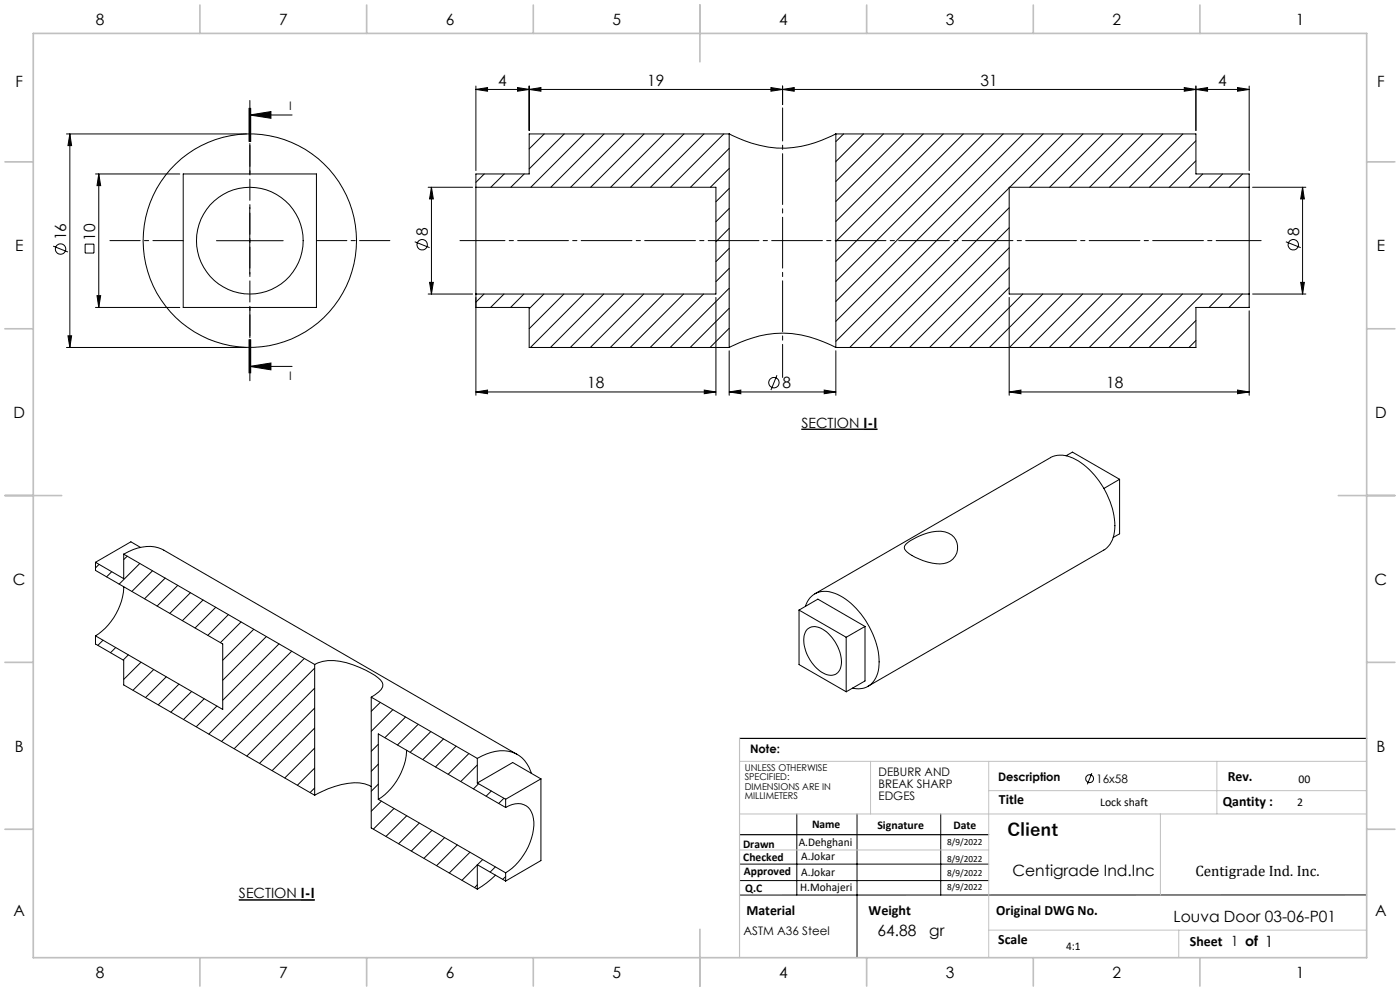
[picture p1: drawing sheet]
<svg xmlns="http://www.w3.org/2000/svg" width="420mm" height="297mm" viewBox="0 0 420 297" stroke-linecap="round" stroke-linejoin="round" font-family="sans-serif">
<g fill="none" stroke="#000" stroke-width=".3">
<path d="M74.7 32.4v10M74.9 34.5l6.4-1.1v2.1zM74.9 34.5h12.7M75 32.4v10M75.2 32.4v10M142.8 26.8l3.5-.6v1.1zM142.8 26.8h232M142.8 25.8v25.3M155.3 26.2l3.5 .6-3.5 .5zM158.8 26.8l3.5-.6v1.1zM158.8 25.8v13.3M231.3 26.2l3.5 .6-3.5 .5z"/>
<path d="M234.8 26.8l3.5-.6v1.1zM234.8 25.8v5.6M355.3 26.2l3.5 .6-3.5 .5zM358.8 25.8v13.3M358.8 26.8l3.5-.6v1.1zM371.3 26.2l3.5 .6-3.5 .5zM374.8 25.8v25.3M19.9 40.1h54M21 40.1l.5 3.5h-1.1zM21 40.1v64M28.6 52.1h25.3M29.6 52.1v40"/>
<path d="M29.6 52.1l.6 3.5h-1.1zM55 52.1h39.9v40h-39.9zM128.4 56.1h13.4M129.4 56.1l.6 3.5h-1.1zM129.4 56.1v32M142.8 56.1v32M142.8 56.1h72v32h-72M145.3 52.1l-2.5 2.5M151.3 52.1l-4.1 4M157.3 52.1l-4.1 4M163.3 40.1l-4.6 4.5M169.3 40.1l-10.6 10.5"/>
<path d="M175.2 40.1l-16 16M181.2 40.1l-16 16M187.2 40.1l-16 16M193.2 40.1l-16 16M199.2 40.1l-16 16M205.2 40.1l-16 16M211.2 40.1l-16 16M217.1 40.1l-15.9 16M218.8 40.1a37.5 37.5 0 0 0 17 4.3 38.7 38.7 0 0 0 15-4.3M218.8 40.1h-60v12h-16v4M218.8 40.1v64M218.8 44.5l-11.6 11.6"/>
<path d="M218.8 50.5l-5.7 5.6M218.8 56.5l-4 4M250.8 40.1h108v12h16v4M250.8 40.1v64M253.1 40.1l-2.3 2.3M259 40.1l-8.2 8.3M265 40.1l-14.2 14.3M271 40.1l-20.2 20.3M277 40.1l-26.2 26.3M283 40.1l-32.2 32.3M289 40.1l-38.2 38.2M295 40.1l-44.2 44.2"/>
<path d="M301 40.1l-50.2 50.2M302.8 56.3l-47.9 47.8M307 40.1l-56.2 56.2M312.9 40.1l-62.1 62.2M318.9 40.1l-16 16M324.9 40.1l-16 16M330.9 40.1l-16 16M336.9 40.1l-16 16M342.9 40.1l-16 16M348.9 40.1l-16.1 16M354.9 40.1l-16.1 16M358.8 42.2l-14 13.9"/>
<path d="M358.8 48.2l-8 7.9M360.8 52.1l-4 4M366.8 52.1l-4 4M372.8 52.1l-4 4M374.8 56.1v32M374.8 56.1h-72v32h72M375.8 56.1h16M390.8 56.1v32M390.8 56.1l.5 3.5h-1.1zM15.9 73.8l4.5 1.7M25.5 73.2h2.7v2.6h-2.7zM64.9 72.1h20"/>
<path d="M74.9 62.1v20M124.4 72.5l4.5 1.7M218.8 62.5l-4 4M218.8 68.4l-4 4.1M218.8 74.4l-4 4M302.8 62.3l-41.9 41.8M302.8 68.3l-35.9 35.8M302.8 74.3l-29.9 29.8M385.8 72.5l4.4 1.7M28.6 92.1h25.3M29.1 88.6h1.1l-.6 3.5zM128.4 88.1h13.4"/>
<path d="M128.9 84.6h1.1l-.6 3.5zM142.8 88.1v30.4M142.8 92.1h16v12h60M145.2 88.1l-2.4 2.5M151.2 88.1l-4 4M157.2 88.1l-4 4M163.2 88.1l-4.5 4.4M169.2 88.1l-10.5 10.4M175.1 88.1l-16 16M181.1 88.1l-16 16M187.1 88.1l-16 16M193.1 88.1l-16 16"/>
<path d="M199.1 88.1l-16 16M205.1 88.1l-16 16M211.1 88.1l-16 16M214.8 89.1v29.4M218.8 80.4l-4 4M218.8 86.4l-17.8 17.7M218.8 92.4l-11.8 11.7M218.8 98.4l-5.8 5.7M302.8 80.2l-23.9 23.9M302.8 86.2l-17.9 17.9M302.8 89.1v29.4M306.8 88.1l-16 16"/>
<path d="M312.8 88.1l-16 16M318.8 88.1l-16 16M324.8 88.1l-16 16M330.8 88.1l-16 16M336.8 88.1l-16 16M342.8 88.1l-16 16M348.8 88.1l-16.1 16M354.8 88.1l-16.1 16M358.8 96.1l-8.1 8M360.7 88.1l-16 16M366.7 88.1l-4 4M372.7 88.1l-4 4"/>
<path d="M374.8 88.1v4h-16v12h-108M374.8 93.1v25.4M374.8 92l-.1 .1M375.8 88.1h16M390.2 84.6h1.1l-.5 3.5zM19.9 104.1h54M20.4 100.6h1.1l-.5 3.5zM74.7 101.8v10M74.9 109.8l6.4-1v2zM74.9 109.8h12.7M75 101.8v10M75.2 101.8v10z"/>
<path d="M142.8 117.5l3.5-.6v1.1zM142.8 117.5h72M211.3 116.9l3.5 .6-3.5 .5zM218.8 104.1a31.9 31.9 0 0 1 32 0M218.8 117.5l3.5-.6v1.1zM218.8 117.5h32M218.8 105.1v13.4M233.1 112.5l-1.8 4.4M247.3 116.9l3.5 .6-3.5 .5zM250.8 105.1v13.4M302.8 117.5l3.5-.6v1.1zM302.8 117.5h72"/>
<path d="M358.8 102.1l-2.1 2M371.3 116.9l3.5 .6-3.5 .5zM240.5 128.6h22.7M240.5 128.7h18.5M319.8 136.6l1.9-1.1 14.2 8.1M335.9 143.6l-4.7 2.8M335.9 143.6v16.4l-2 1.1M28.6 168.5v2.5l38.2 22v19.6l-38.2-22M29.7 169.2l-1.1 1M33.5 171.3l-1.5 1.6M37.1 166.1a11.9 11.9 0 0 1 12-1.2l106.1 61.2M37.1 175.9a18.6 18.6 0 0 1-8.5 14.7"/>
<path d="M37.1 166.1l57.3 33M37.1 166.1v7.3l-8.5-4.9M38.2 166.7l-1.1 1M41.9 168.9l-6.2 6.2M42.1 164l-2.8-1.6-10.7 6.1M45.8 171.1l-6.3 6.2M49.6 173.2l-6.2 6.3M53.3 175.4l-6.2 6.2M57.1 177.6l-6.2 6.2M60.9 179.8l-6.2 6.2M244.4 178l70.7-40.8a8.1 8.1 0 0 1 8.5 1 24.8 24.8 0 0 1 10.8 20.3 7.7 7.7 0 0 1-3.2 6.3l-70.8 40.9M271.7 163.1a17.2 17.2 0 0 1 10.6-3.9 4.9 4.9 0 0 1 5 5 4.9 4.9 0 0 1-5.3 4.8 17.3 17.3 0 0 1-10.3-4 1.25 1.25 0 0 1 0-1.9z"/>
<path d="M28.6 190.6v2.4l8.5 4.9v7.4l57.3 33M30.9 191.9l-1.5 1.5M34.7 194.1l-1.5 1.5M38.5 196.2l-1.5 1.6M42.3 198.5l-5.2 5.1M64.7 182l-6.2 6.2M68.5 184.2l-6.2 6.2M72.3 186.4l-6.2 6.2M76.1 188.6l-9.3 9.3M79.9 190.8l-13.1 13.1M83.7 193l-16.9 16.9M87.5 195.2l-24.8 24.8"/>
<path d="M91.3 197.3l-24.8 24.9M94.4 199.1a12.3 12.3 0 0 1 9.5-.5 21.7 21.7 0 0 1 10.8 5.9 2.28 2.28 0 0 1-1.1 2.9l-2.2 1.5M94.4 199.1v39.2M239.7 182.8l5.7-3.2 14.1 8.1M239.7 182.8l14.2 8.2M239.7 182.8v16.4l14.2 8.1M241.6 181.7a6.1 6.1 0 0 1 8.8-3.9 23.6 23.6 0 0 1 12.6 15.4 13.3 13.3 0 0 1-.7 10.7 5.8 5.8 0 0 1-6.5 2.3M242.2 188.6a3.9 3.9 0 0 1 5.2 .3 12 12 0 0 1 4.9 10.7 3.2 3.2 0 0 1-4.9 2.3 12 12 0 0 1-6.2-11.4zM253.9 191v16.3M259.5 187.7v16.4l-5.6 3.2M259.5 187.7l-5.6 3.3M46.1 200.7l-6.2 6.2"/>
<path d="M49.9 202.8l-6.2 6.3M53.7 205l-6.2 6.2M57.5 207.2l-6.2 6.2M61.3 209.4l-6.2 6.2M65.1 211.6l-6.2 6.2M94.4 200.2l-24.2 24.2M94.4 206.2l-20.4 20.4M94.4 212.2l-16.5 16.6M94.4 218.2l-12.8 12.8M111.4 208.9v39.2l31.8 18.4M111.4 208.9l31.8 18.4M114.1 210.5l-2.7 2.7"/>
<path d="M117.9 212.7l-6.5 6.5M121.7 214.9l-6.2 6.2M125.5 217.1l-6.3 6.2M129.3 219.2l-6.3 6.3M94.4 224.2l-9 8.9M94.4 230.2l-5.2 5.1M94.4 236.1l-1.4 1.4M111.4 235.8a11.5 11.5 0 0 0-9-.7 30.3 30.3 0 0 0-8 3.2M113.5 223.1l-2.1 2.1M113.5 229l-2.1 2.2M113.5 235l-2.1 2.1M113.5 239.6v-19.6l38.2 22"/>
<path d="M113.5 239.6l38.2 22M122 224.9a18.9 18.9 0 0 1-8.5 14.7M133.1 221.4l-6.2 6.2M136.8 223.6l-6.2 6.3M140.7 225.8l-6.3 6.3M143.2 227.3a12.6 12.6 0 0 1 11.5-1.5 9.2 9.2 0 0 1 4.7 6M143.2 227.3v7.4M143.2 234.7l8.5 4.8M143.2 229.3l-5 4.9M143.6 234.9l-1.6 1.5M147.4 237.1l-1.6 1.5M151.2 239.3l-1.6 1.5"/>
<path d="M151.7 239.5v2.5M162.3 233.4v24.5l-10.6 6.2M162.3 233.4l-10.6 6.1M162.3 233.4l-8.5-4.9-10.6 6.2M327.6 231.7l-1.4 3.4M114.4 240.1l-3 3M118.2 242.3l-6.2 6.2M122 244.5l-6.2 6.2M125.8 246.7l-6.2 6.2M129.6 248.8l-6.2 6.3M133.4 251l-6.2 6.2M137.2 253.2l-6.2 6.2"/>
<path d="M141 255.4l-6.2 6.3M144.8 257.6l-6.2 6.2M148.6 259.8l-1.6 1.6M151.7 242a5.3 5.3 0 0 1 7.3 .6 10 10 0 0 1 .5 8.6 18.7 18.7 0 0 1-7.8 10.4M221.9 259h74.7M239 243.9v24.3M257.1 243.9v43.1M282.2 243.9v24.3M71.7 269.7h22.7M143.2 265.2l-.8 .8M148.7 262.3l-2.7 2.3-2.8 1.9M151.7 262.7l-.9 .9"/>
<path d="M151.7 261.6v2.5M151.7 264.1l-8.5-5v7.4M221.9 263.9h74.7M410 268.2h-188.1"/>
<circle cx="18.2" cy="74.6" r="1.55"/>
<circle cx="75" cy="72.1" r="16"/>
<circle cx="75" cy="72.1" r="32"/>
<circle cx="126.7" cy="73.4" r="1.56"/>
<circle cx="388" cy="73.3" r="1.55"/>
<circle cx="232.2" cy="114.7" r="1.55"/>
<circle cx="326.9" cy="233.4" r="1.18"/>
</g>
<path d="M259 128.7h4.2M90.3 269.7h4.1" fill="none" stroke="#000" stroke-width=".4"/>
<path d="M75 52.1v-22M55 72.1h-22M95 72.1h22M75 92.1v22" fill="none" stroke="#000" stroke-width=".3" stroke-dasharray="15.2 1.3 1.3 1.3" stroke-dashoffset="6.1"/>
<path d="M234.8 113.1v-80.8" fill="none" stroke="#000" stroke-width=".3" stroke-dasharray="15.2 1.3 1.3 1.3" stroke-dashoffset="5.3"/>
<path d="M378.3 72.1h-240.3" fill="none" stroke="#000" stroke-width=".3" stroke-dasharray="15.2 1.3 1.3 1.3" stroke-dashoffset="1.7"/>
<path d="M75 32.4v79.4" fill="none" stroke="#000" stroke-width=".3" stroke-dasharray="6.3 1.3 1.3 1.3" stroke-dashoffset="-.9"/>
<path d="M221.9 221.3h188.1M221.9 250.2h74.7" fill="none" stroke="#000" stroke-width=".35"/>
<path d="M221.9 228.2h188.1M261.2 228.2v15.7M296.6 228.2v58.8M296.6 237h113.4M365.1 228.2v15.7M221.9 243.9h188.1M221.9 254.7h74.7M348.1 243.9v24.3M296.6 278.8h113.4M353.6 278.8v8.2" fill="none" stroke="#c0c0c0" stroke-width=".3"/>
<path d="M221.9 221.3v65.7" fill="none" stroke="#c0c0c0" stroke-width=".35"/>
<g fill="none" stroke="#c0c0c0" stroke-width=".5">
<path d="M10 10h400v277h-400zM60 1.5v8.5M110 1.5v8.5M160 1.5v8.5M210 1.5v17M260 1.5v8.5M310 1.5v8.5M360 1.5v8.5M1.5 48.5h8.5M410 48.5h8.5M1.5 98.5h8.5M410 98.5h8.5"/>
<path d="M1.5 148.5h17M401.5 148.5h17M1.5 198.5h8.5M410 198.5h8.5M1.5 248.5h8.5M410 248.5h8.5M210 278.5v17M60 287v8.5M110 287v8.5M160 287v8.5M260 287v8.5M310 287v8.5"/>
<path d="M360 287v8.5"/>
</g>
<g fill="#000">
<path d="M74.9 34.5l6.4-1.1v2.1zM74.9 109.8l6.4-1v2z"/>
<path d="M142.8 26.8l3.5-.6v1.1zM155.3 26.2l3.5 .6-3.5 .5zM158.8 26.8l3.5-.6v1.1zM231.3 26.2l3.5 .6-3.5 .5zM234.8 26.8l3.5-.6v1.1zM355.3 26.2l3.5 .6-3.5 .5zM302.8 117.5l3.5-.6v1.1zM371.3 116.9l3.5 .6-3.5 .5z"/>
<path d="M371.3 26.2l3.5 .6-3.5 .5zM358.8 26.8l3.5-.6v1.1zM211.3 116.9l3.5 .6-3.5 .5zM142.8 117.5l3.5-.6v1.1zM247.3 116.9l3.5 .6-3.5 .5zM218.8 117.5l3.5-.6v1.1z"/>
<path d="M21 40.1l.5 3.5h-1.1zM20.4 100.6h1.1l-.5 3.5zM390.8 56.1l.5 3.5h-1.1zM390.2 84.6h1.1l-.5 3.5z"/>
<path d="M29.1 88.6h1.1l-.6 3.5zM29.6 52.1l.6 3.5h-1.1zM128.9 84.6h1.1l-.6 3.5zM129.4 56.1l.6 3.5h-1.1z"/>
</g>
<text font-size="5.3" x="302.2" y="250.7">Client</text>
<g font-size="4.7">
<text x="28.7" y="7.6">8</text>
<text x="83.7" y="7.6">7</text>
<text x="133.7" y="7.6">6</text>
<text x="183.7" y="7.6">5</text>
<text x="233.7" y="7.6">4</text>
<text x="283.7" y="7.6">3</text>
<text x="333.7" y="7.6">2</text>
<text x="388.7" y="7.6">1</text>
<text x="4.6" y="26.1">F</text>
<text x="149.5" y="25.8">4</text>
<text x="194.2" y="25.8">19</text>
<text x="294.2" y="25.8">31</text>
<text x="365.5" y="25.8">4</text>
<text x="413.1" y="26.1">F</text>
<text x="128.4" y="70.8" transform="rotate(-90 128.4 70.8)">8</text>
<text x="389.7" y="70.8" transform="rotate(-90 389.7 70.8)">8</text>
<text x="4.5" y="75.3">E</text>
<text x="19.9" y="72.1" transform="rotate(-90 19.9 72.1)">16</text>
<text x="28.6" y="72.2" transform="rotate(-90 28.6 72.2)">10</text>
<text x="413" y="75.3">E</text>
<text x="176.2" y="116.4">18</text>
<text x="234.8" y="116.4">8</text>
<text x="331.9" y="116.4">18</text>
<text x="4" y="125.3">D</text>
<text x="412.5" y="125.3">D</text>
<text x="3.9" y="175.3">C</text>
<text x="412.4" y="175.3">C</text>
<text x="4.4" y="225.3">B</text>
<text x="412.9" y="225.3">B</text>
<text x="303.7" y="262.6">Centigrade Ind.Inc</text>
<text x="4" y="274.6">A</text>
<text x="412.5" y="274.6">A</text>
<text x="263.3" y="280.5">64.88</text>
<text x="278.8" y="280.5">gr</text>
<text x="352.1" y="276.4">Louva Door 03-06-P01</text>
<text x="28.7" y="293.1">8</text>
<text x="83.7" y="293.1">7</text>
<text x="133.7" y="293.1">6</text>
<text x="183.7" y="293.1">5</text>
<text x="233.7" y="293.1">4</text>
<text x="283.7" y="293.1">3</text>
<text x="333.7" y="293.1">2</text>
<text x="388.7" y="293.1">1</text>
</g>
<text font-size="4.5" x="358.6" y="262.6">Centigrade Ind. Inc.</text>
<g font-size="4.2">
<text x="240.5" y="128.2">SECTION I-I</text>
<text x="368.3" y="234.1">Rev.</text>
<text x="299.7" y="240.9">Title</text>
<text x="366.8" y="241.6">Qantity :</text>
<text x="71.7" y="269.3">SECTION I-I</text>
<text x="223.9" y="274.2">Material</text>
<text x="260.6" y="274.2">Weight</text>
<text x="298.9" y="274.2">Original DWG No.</text>
<text x="299.5" y="282.8">Scale</text>
<text x="357" y="283.6">Sheet 1 of 1</text>
</g>
<g font-size="3.5">
<text x="86.7" y="32.8">I</text>
<text x="86.7" y="114">I</text>
<text x="225" y="225.7">Note:</text>
<text x="263.6" y="232.6">DEBURR AND</text>
<text x="263.6" y="236.1">BREAK SHARP</text>
<text x="263.6" y="239.7">EDGES</text>
<text x="299.4" y="234.1">Description</text>
<text x="328.9" y="234.7">16x58</text>
<text x="389.6" y="234.7">00</text>
<text x="330" y="241.6">Lock shaft</text>
<text x="389.2" y="241.6">2</text>
<text x="243.6" y="248.1">Name</text>
<text x="263.2" y="248.5">Signature</text>
<text x="286" y="248.5">Date</text>
<text x="222.9" y="254">Drawn</text>
<text x="239.6" y="253.7">A.Dehghani</text>
<text x="240.4" y="257.8">A.Jokar</text>
<text x="223" y="258.1">Checked</text>
<text x="223.2" y="262.1">Approved</text>
<text x="240.4" y="262.4">A.Jokar</text>
<text x="223.6" y="267.4">Q.C</text>
<text x="240.1" y="267.1">H.Mohajeri</text>
<text x="223.1" y="280.2">ASTM A36 Steel</text>
<text x="319.8" y="284.6">4:1</text>
</g>
<g font-size="2.8">
<text x="223.4" y="231">UNLESS OTHERWISE</text>
<text x="223.4" y="233.8">SPECIFIED:</text>
<text x="223.4" y="236.7">DIMENSIONS ARE IN</text>
<text x="223.4" y="239.5">MILLIMETERS</text>
<text x="284.2" y="253.2">8/9/2022</text>
<text x="284.2" y="258.4">8/9/2022</text>
<text x="284.2" y="262.7">8/9/2022</text>
<text x="284.2" y="266.6">8/9/2022</text>
</g>
</svg>
